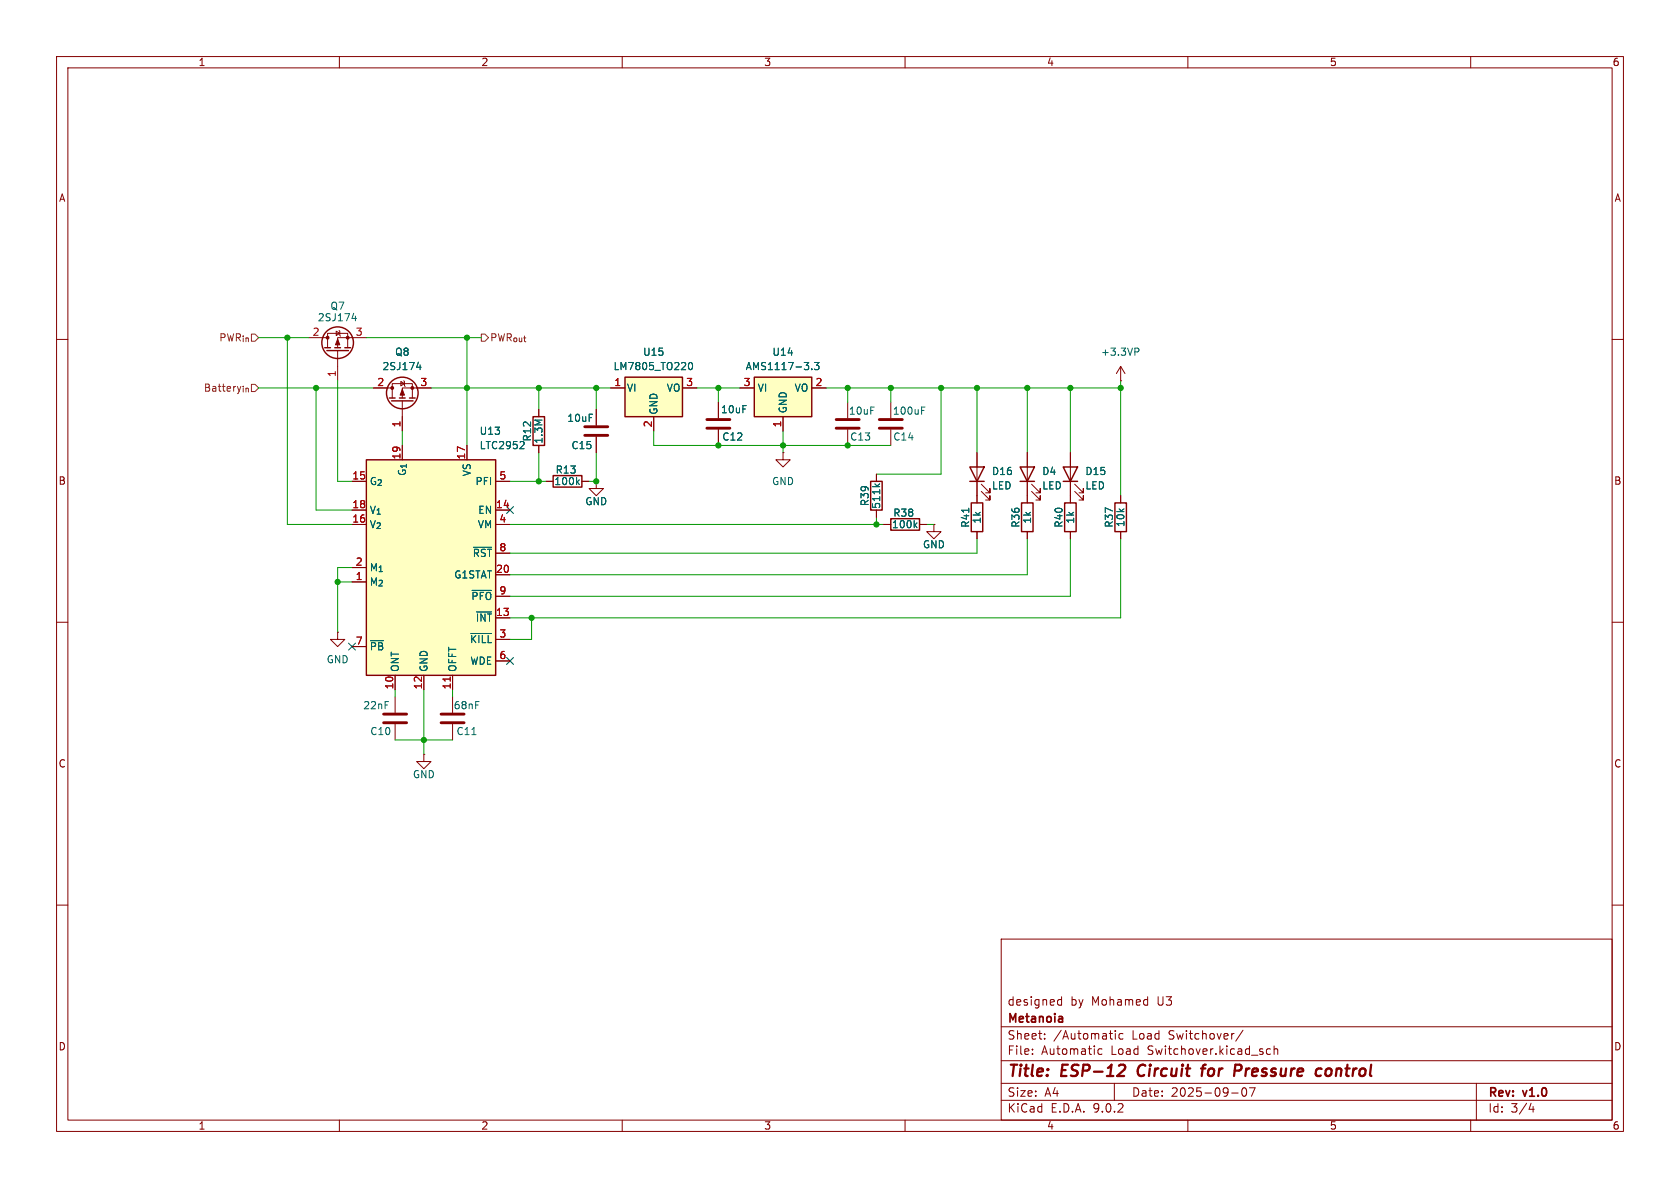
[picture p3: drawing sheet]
<svg xmlns="http://www.w3.org/2000/svg" width="297mm" height="210mm" viewBox="0 0 297 210" stroke-linecap="round" stroke-linejoin="round" font-family="sans-serif">
<g fill="none" stroke="#840000" stroke-width=".18">
<path d="M10 10h277v190h-277zM12 12h273v186h-273zM60 10v2M110 10v2M160 10v2M210 10v2M260 10v2M10 60h2M95.2 72.4v1.3M95.2 78.7v1.3M105.4 72.4v2.8M105.4 77.2v2.8"/>
<path d="M285 60h2M96.5 85.1h1.3M102.9 85.1h1.2M10 110h2M285 110h2M10 160h2M177 166h108v32h-108zM187 177.6l.2 .1 .5-.1M187.7 176.2v1.5M187.7 176.8l-.5-.1-.2 .1M285 160h2M60 198v2"/>
<path d="M110 198v2M160 198v2M177 194.5h108M177 191.5h108M177 187.5h108M177 181.5h108M182.5 186.3v.1M182.5 185.5v.1M184.7 183.6v.1M184.7 182.8v.1M194.8 185.5l-.4-.1-.3 .3v.4l.1 .2h.6M197 191.5v3"/>
<path d="M197.2 182.2v.1M197.2 182.7v1M198.5 182.8l-.4-.1-.3 .3v.4l.2 .2h.5M210 198v2M217.7 193.2h1.2M219.7 192.4l.2-.1a.81 .81 0 0 1 .6 .6 .81 .81 0 0 1-.3 .8l-.2 .1a.81 .81 0 0 1-.3-1.4zM219.7 182.1l-1.2 2M220.9 192.3h1l-.7 1.5M224.6 185.5l-.4-.1-.3 .3v.4l.1 .2h.6M225.2 185.5l.3-.1 .3 .1 .1 .9M225.2 184.9v1.5M260 198v2"/>
<path d="M261 191.5v6.5M270.7 195l-.4 1.1h.9M271 195.6v1"/>
</g>
<path d="M198.1 188.2h.5a.45 .45 0 0 1 .3 .6l-.1 .3-1.3 1.1h1.2M201.4 188.5a1.27 1.27 0 0 0 0 1.6M212.3 188.9h.8M213.2 188.2l-.4 .1-.1 .2-.3 1.7M218.4 188.2l.9 .1a.58 .58 0 0 1-.3 1M233.5 188.9l.1 .1M235.3 189a.59 .59 0 0 0-.9 .3v.7a.53 .53 0 0 0 .8 0" fill="none" stroke="#840000" stroke-width=".4"/>
<path d="M187.6 179.7l.2 .2v.8M187.8 180.6l-.1 .1M187.8 180l-.1 .1" fill="none" stroke="#840000" stroke-width=".3"/>
<path d="M94.2 73.7h2.1v5h-2.1zM97.8 84.1h5.1v2h-5.1z" fill="none" stroke="#840000" stroke-width=".25"/>
<path d="M103.4 77h4M103.4 75.4h4" fill="none" stroke="#840000" stroke-width=".51"/>
<path d="M102.1 85.2l.3 .5M102.4 84.8l-.5 .5" fill="none" stroke="#006464" stroke-width=".18"/>
<path d="M133.3 66.7h10.2v7h-10.2z" fill="#ffffc2"/>
<g fill="none" stroke="#840000" stroke-width=".25">
<path d="M68.8 70.4h1M69.2 70.9h3.8M70.6 70.4h1M72.4 70.4h1M133.3 66.7h10.2v7h-10.2z"/>
<circle cx="71.1" cy="69.5" r="2.79"/>
</g>
<g fill="none" stroke="#840000" stroke-width=".18">
<path d="M66 68.6h3.3M69.3 70.4v-2.6h3.6v2.6M70.9 67.4l.6 .4-.6 .4zM71.1 70.9v5.3M71.4 67.3l.1 .1v.8l.1 .1M76.2 68.6h-5.1v1.8M127 71.1v2.8M127 75.9v2.8M130.8 68.6h2.5M138.4 73.7v2.5M143.5 68.6h2.5M138.4 80v1.3h1.3l-1.3 1.3-1.2-1.3h1.2"/>
<path d="M138.4 80h.1"/>
</g>
<path d="M73.7 64.9h.7M74.3 64.5v.8M143.5 65.2v.1M144 64.1h.8l-.4 .5 .3 .1v.5l-.2 .1-.5-.1" fill="none" stroke="#006464" stroke-width=".18"/>
<path d="M125 75.7h4M125 74.2h4" fill="none" stroke="#840000" stroke-width=".51"/>
<g fill="#840000" stroke="#840000" stroke-width=".18">
<path d="M71.1 68.8l.4 1.1h-.8z"/>
<circle cx="69.3" cy="68.6" r=".25"/>
<circle cx="72.9" cy="68.6" r=".25"/>
</g>
<path d="M110.5 66.7h10.1v7h-10.1z" fill="#ffffc2"/>
<g fill="none" stroke="#840000" stroke-width=".25">
<path d="M57.4 61.5h1M57.8 62h3.8M59.2 61.5h1M61 61.5h1M110.5 66.7h10.1v7h-10.1zM153.9 85.1h2.1v5.1h-2.1zM157.5 91.7h5.1v2h-5.1zM171.4 82.6h2.6l-1.3 2.5zM171.4 85.1h2.6M171.7 88.9h2v5.1h-2zM180.3 82.6h2.6l-1.3 2.5zM180.3 85.1h2.6"/>
<path d="M180.6 88.9h2v5.1h-2zM188 82.6h2.5l-1.3 2.5zM188 85.1h2.5M188.2 88.9h2v5.1h-2zM197.1 88.9h2v5.1h-2z"/>
<circle cx="59.7" cy="60.6" r="2.79"/>
</g>
<g fill="none" stroke="#840000" stroke-width=".18">
<path d="M54.6 59.7h3.3M59.4 58.5l.7 .4-.7 .4zM59.9 58.4l.2 .1v.8l.1 .1M64.8 59.7h-5.1v1.8M57.9 61.5v-2.6h3.6v2.6M59.7 62v5.3M107.9 68.6h2.6M115.6 73.7v2.5M120.6 68.6h2.6M149.9 71.1v2.8M149.9 75.9v2.8M157.5 71.1v2.8"/>
<path d="M157.5 75.9v2.8M198.1 67.3h.1M198.1 64.8l-.7 1.2M198.1 64.8l.8 1.2M198.1 64.8v2.5M105.4 85.1v1.3h1.3l-1.3 1.2-1.3-1.2h1.3M105.4 85.1h.1M154.9 83.8v1.3M154.9 90.2v1.2M156.2 92.7h1.3M162.6 92.7h1.2M165.1 92.7v1.3h1.3l-1.3 1.3-1.3-1.3h1.3"/>
<path d="M165.1 92.7h.1M172.7 80v8.9M172.7 94v1.3M173.5 86.9l1.5 1.5v-.8v.8h-.8M173.5 85.6l1.5 1.5v-.7v.7h-.8M181.6 80v8.9M181.6 94v1.3M182.4 86.9l1.5 1.5v-.8v.8h-.8M182.4 85.6l1.5 1.5v-.7v.7h-.8M189.2 80v8.9M189.2 94v1.3M190 86.9l1.5 1.5v-.8v.8h-.7"/>
<path d="M190 85.6l1.5 1.5v-.7v.7h-.7M198.1 87.6v1.3M198.1 94v1.3M59.7 111.8v1.2h1.3l-1.3 1.3-1.3-1.3h1.3M59.7 111.8h.1M74.9 133.4v1.2h1.3l-1.3 1.3-1.2-1.3h1.2M74.9 133.4h.1"/>
</g>
<path d="M62.2 56.3h.8M62.8 55.9v.8M121.9 64.1h.1a.68 .68 0 0 1 .5 .6 .68 .68 0 0 1-.5 .6 .84 .84 0 0 1-.1-1.2zM162.9 72.6h.5M162.9 72h.6M200.6 61.5h.5l.3 .3-.2 .3-.6 .1M154.7 85.5l.5 .5M155.5 85.5l-.5 .4M161.7 92.8l.4 .5M162.1 92.4l-.5 .5M171.3 89.8v.8" fill="none" stroke="#006464" stroke-width=".18"/>
<g fill="#840000" stroke="#840000" stroke-width=".18">
<path d="M59.7 59.9l.4 1.1h-.8z"/>
<circle cx="57.9" cy="59.7" r=".25"/>
<circle cx="61.5" cy="59.7" r=".25"/>
</g>
<path d="M147.8 75.7h4.1M147.8 74.2h4.1M155.4 75.7h4.1M155.4 74.2h4.1" fill="none" stroke="#840000" stroke-width=".51"/>
<path d="M64.8 81.3h22.8v38.1h-22.8z" fill="#ffffc2"/>
<path d="M64.8 81.3h22.8v38.1h-22.8z" fill="none" stroke="#840000" stroke-width=".25"/>
<g fill="none" stroke="#840000" stroke-width=".18">
<path d="M66 68.6h2.6M71.1 73.7v2.5M71.1 78.7v2.6M73.7 68.6h2.5M82.5 78.7v2.6M95.2 72.4v1.3M95.2 78.7v1.3M105.4 72.4v2.8M105.4 77.2v2.8M107.9 68.6h2.6M115.6 73.7v2.5M120.6 68.6h2.6"/>
<path d="M127 71.1v2.8M127 75.9v2.8M130.8 68.6h2.5M138.4 73.7v2.5M143.5 68.6h2.5M62.2 85.1h2.6M62.2 90.2h2.6M62.2 92.7h2.6M87.6 85.1h2.6M87.6 90.2h2.6M87.6 92.7h2.6M87.6 97.8h2.6"/>
<path d="M96.5 85.1h1.3M102.9 85.1h1.2M105.4 85.1h.1M154.9 83.8v1.3M154.9 90.2v1.2M156.2 92.7h1.3M162.6 92.7h1.2M165.1 92.7h.1M172.7 80v2.6M172.7 85.1v3.8M172.7 94v1.3M181.6 80v2.6"/>
<path d="M181.6 85.1v3.8M181.6 94v1.3M189.2 80v2.6M189.2 85.1v3.8M189.2 94v1.3M198.1 87.6v1.3M198.1 94v1.3M62.2 100.3h2.6M62.2 102.9h2.6M62.2 114.3h2.6M69.8 119.4v2.5M74.9 119.4v2.5"/>
<path d="M80 119.4v2.5M87.6 101.6h2.6M87.6 105.4h2.6M87.6 109.2h2.6M87.6 113h2.6M87.6 116.8h2.6M69.8 123.2v2.8M69.8 128v2.8M80 123.2v2.8M80 128v2.8"/>
</g>
<g fill="none" stroke="#006464" stroke-width=".18">
<path d="M73.7 64.9h.7M74.3 64.5v.8M92.6 78.6l-.7 .7h.8M121.9 64.1h.1a.68 .68 0 0 1 .5 .6 .68 .68 0 0 1-.5 .6 .84 .84 0 0 1-.1-1.2zM143.5 65.2v.1M144 64.1h.8l-.4 .5 .3 .1v.5l-.2 .1-.5-.1M83.7 96.7h3.2M102.1 85.2l.3 .5M102.4 84.8l-.5 .5M154.7 85.5l.5 .5M155.5 85.5l-.5 .4M161.7 92.8l.4 .5"/>
<path d="M162.1 92.4l-.5 .5M171.3 89.8v.8M65.5 113.3h2.3M83.2 112h3.7M83.5 104.4h3.4M84.2 108.2h2.7M83.4 129.9h.8"/>
</g>
<path d="M79.6 119.7v.7" fill="none" stroke="#a90000" stroke-width=".18"/>
<path d="M67.8 127.8h4.1M67.8 126.2h4.1M78 127.8h4M78 126.2h4" fill="none" stroke="#840000" stroke-width=".51"/>
<path d="M85.1 59.1h.6l.7 .6-.7 .6h-.6zM44.4 67.9h.7l.6 .7-.6 .6h-.7z" fill="none" stroke="#725600" stroke-width=".18"/>
<g fill="none" stroke="#009600" stroke-width=".18">
<path d="M45.7 59.7h8.9M50.8 59.7v33h11.4M64.8 59.7h20.3M82.5 59.7v19M45.7 68.6h20.3M55.9 68.6v21.6h6.3M59.7 67.3v17.8h2.5M71.1 76.2v2.5M76.2 68.6h31.7M95.2 68.6v3.8M105.4 68.6v3.8M115.6 76.2v2.5h41.9"/>
<path d="M123.2 68.6h7.6M127 68.6v2.5M138.4 76.2v3.8M146 68.6h52.1M149.9 68.6v2.5M157.5 68.6v2.5M166.4 68.6v15.2h-11.5M172.7 68.6v11.4M181.6 68.6v11.4M189.2 68.6v11.4M198.1 67.3v20.3M90.2 85.1h6.3"/>
<path d="M90.2 92.7h66M95.2 80v5.1M105.4 80v5.1h-1.3M154.9 91.4v1.3M163.8 92.7h1.3M172.7 95.3v2.5h-82.5M181.6 95.3v6.3h-91.4M189.2 95.3v10.1h-99M198.1 95.3v13.9h-107.9M59.7 102.9h2.5M62.2 100.3h-2.5v11.5M94 109.2v3.8h-3.8"/>
<path d="M69.8 121.9v1.3M69.8 130.8h10.2M74.9 121.9v11.5M80 121.9v1.3"/>
</g>
<path d="M89.6 89.6l1.2 1.2M90.8 89.6l-1.2 1.2M61.6 113.7l1.2 1.2M62.8 113.7l-1.2 1.2M89.6 116.2l1.2 1.2M90.8 116.2l-1.2 1.2" fill="none" stroke="#000084" stroke-width=".18"/>
<g fill="#009600" stroke="#009600" stroke-width=".18">
<circle cx="105.4" cy="85.1" r=".46"/>
<circle cx="95.2" cy="85.1" r=".46"/>
<circle cx="127" cy="68.6" r=".46"/>
<circle cx="127" cy="78.7" r=".46"/>
<circle cx="105.4" cy="68.6" r=".46"/>
<circle cx="95.2" cy="68.6" r=".46"/>
<circle cx="138.4" cy="78.7" r=".46"/>
<circle cx="82.5" cy="68.6" r=".46"/>
<circle cx="50.8" cy="59.7" r=".46"/>
<circle cx="82.5" cy="59.7" r=".46"/>
<circle cx="55.9" cy="68.6" r=".46"/>
<circle cx="149.9" cy="78.7" r=".46"/>
<circle cx="149.9" cy="68.6" r=".46"/>
<circle cx="172.7" cy="68.6" r=".46"/>
<circle cx="166.4" cy="68.6" r=".46"/>
<circle cx="154.9" cy="92.7" r=".46"/>
<circle cx="181.6" cy="68.6" r=".46"/>
<circle cx="157.5" cy="68.6" r=".46"/>
<circle cx="189.2" cy="68.6" r=".46"/>
<circle cx="198.1" cy="68.6" r=".46"/>
<circle cx="59.7" cy="102.9" r=".46"/>
<circle cx="94" cy="109.2" r=".46"/>
<circle cx="74.9" cy="130.8" r=".46"/>
</g>
<g font-size="2.8" fill="#840000">
<text x="178" y="190.9">Title:</text>
<text x="187.7" y="190.9">ESP-12</text>
<text x="202" y="190.9">Circuit</text>
<text x="214.1" y="190.9">for</text>
<text x="220.6" y="190.9">Pressure</text>
<text x="235.9" y="190.9">control</text>
</g>
<g font-size="2.1" fill="#840000">
<text x="178" y="178">designed</text>
<text x="189.2" y="178">by</text>
<text x="193" y="178">Mohamed</text>
<text x="204.8" y="178">U3</text>
<text x="178" y="184">Sheet:</text>
<text x="178" y="181.2">Metanoia</text>
<text x="186.2" y="184">/Automatic</text>
<text x="200.2" y="184">Load</text>
<text x="206.8" y="184">Switchover/</text>
<text x="178" y="186.7">File:</text>
<text x="184.1" y="186.7">Automatic</text>
<text x="196.5" y="186.7">Load</text>
<text x="203" y="186.7">Switchover.kicad_sch</text>
<text x="178" y="196.9">KiCad</text>
<text x="178" y="194.1">Size:</text>
<text x="184.7" y="194.1">A4</text>
<text x="185.7" y="196.9">E.D.A.</text>
<text x="193.3" y="196.9">9.0.2</text>
<text x="200" y="194.1">Date:</text>
<text x="207" y="194.1">2025-09-07</text>
<text x="263" y="194.3">Rev:</text>
<text x="263" y="196.9">Id:</text>
<text x="267.1" y="196.9">3/4</text>
<text x="269.4" y="194.3">v1.0</text>
</g>
<g font-size="1.8" fill="#840000">
<text x="35" y="11.9">1</text>
<text x="85" y="11.9">2</text>
<text x="135" y="11.9">3</text>
<text x="185" y="11.9">4</text>
<text x="235" y="11.9">5</text>
<text x="285" y="11.9">6</text>
<text x="10.3" y="35.9">A</text>
<text x="285.3" y="35.9">A</text>
<text x="10.3" y="85.9">B</text>
<text x="285.3" y="85.9">B</text>
<text x="10.3" y="135.9">C</text>
<text x="285.3" y="135.9">C</text>
<text x="10.3" y="185.9">D</text>
<text x="285.3" y="185.9">D</text>
<text x="35" y="199.9">1</text>
<text x="85" y="199.9">2</text>
<text x="135" y="199.9">3</text>
<text x="185" y="199.9">4</text>
<text x="235" y="199.9">5</text>
<text x="285" y="199.9">6</text>
</g>
<g font-size="1.8" fill="#a90000">
<text x="55.2" y="59.4">2</text>
<text x="62.8" y="59.4">3</text>
<text x="59.4" y="66.7" transform="rotate(-90 59.4 66.7)">1</text>
<text x="66.6" y="68.3">2</text>
<text x="74.2" y="68.3">3</text>
<text x="108.5" y="68.3">1</text>
<text x="121.2" y="68.3">3</text>
<text x="131.4" y="68.3">3</text>
<text x="144.1" y="68.3">2</text>
<text x="70.9" y="75.6" transform="rotate(-90 70.9 75.6)">1</text>
<text x="115.3" y="75.6" transform="rotate(-90 115.3 75.6)">2</text>
<text x="138.2" y="75.6" transform="rotate(-90 138.2 75.6)">1</text>
<text x="70.9" y="81.3" transform="rotate(-90 70.9 81.3)">19</text>
<text x="82.3" y="81.3" transform="rotate(-90 82.3 81.3)">17</text>
<text x="62.2" y="84.8">15</text>
<text x="62.2" y="89.9">18</text>
<text x="87.6" y="89.9">14</text>
<text x="88.2" y="84.8">5</text>
<text x="62.2" y="92.5">16</text>
<text x="88.2" y="92.5">4</text>
<text x="62.8" y="100.1">2</text>
<text x="87.6" y="101.3">20</text>
<text x="88.2" y="97.5">8</text>
<text x="62.8" y="102.6">1</text>
<text x="88.2" y="105.2">9</text>
<text x="87.6" y="109">13</text>
<text x="88.2" y="112.8">3</text>
<text x="62.8" y="114">7</text>
<text x="88.2" y="116.6">6</text>
<text x="69.6" y="122" transform="rotate(-90 69.6 122)">10</text>
<text x="74.7" y="122" transform="rotate(-90 74.7 122)">12</text>
<text x="79.8" y="122" transform="rotate(-90 79.8 122)">11</text>
</g>
<g font-size="1.8" fill="#006464">
<text x="56.1" y="57">2SJ174</text>
<text x="58.3" y="55">Q7</text>
<text x="67.5" y="65.6">2SJ174</text>
<text x="69.7" y="63.1">Q8</text>
<text x="108.4" y="65.6">LM7805_TO220</text>
<text x="113.6" y="63.1">U15</text>
<text x="131.7" y="65.6">AMS1117-3.3</text>
<text x="136.5" y="63.1">U14</text>
<text x="194.5" y="63.1">+3.3VP</text>
<text x="110.7" y="69.4">VI</text>
<text x="117.8" y="69.4">VO</text>
<text x="133.9" y="69.4">VI</text>
<text x="140.4" y="69.4">VO</text>
<text x="84.7" y="77.1">U13</text>
<text x="100.2" y="74.8">10uF</text>
<text x="116.4" y="73.4" transform="rotate(-90 116.4 73.4)">GND</text>
<text x="127.4" y="73.3">10uF</text>
<text x="139.3" y="73.2" transform="rotate(-90 139.3 73.2)">GND</text>
<text x="150" y="73.5">10uF</text>
<text x="157.7" y="73.5">100uF</text>
<text x="84.7" y="79.6">LTC2952</text>
<text x="94.1" y="78.1" transform="rotate(-90 94.1 78.1)">R12</text>
<text x="96.1" y="78.5" transform="rotate(-90 96.1 78.5)">1.3M</text>
<text x="98.1" y="83.9">R13</text>
<text x="100.9" y="79.6">C15</text>
<text x="127.6" y="78.1">C12</text>
<text x="150.2" y="78.1">C13</text>
<text x="157.8" y="78.1">C14</text>
<text x="65.3" y="86">G_{2}</text>
<text x="72" y="84.3" transform="rotate(-90 72 84.3)">G_{1}</text>
<text x="83.4" y="84.3" transform="rotate(-90 83.4 84.3)">VS</text>
<text x="84" y="86">PFI</text>
<text x="97.9" y="86">100k</text>
<text x="103.4" y="89.5">GND</text>
<text x="136.4" y="86">GND</text>
<text x="153.8" y="89.6" transform="rotate(-90 153.8 89.6)">R39</text>
<text x="175.3" y="86.7">LED</text>
<text x="175.3" y="84.2">D16</text>
<text x="184.2" y="84.2">D4</text>
<text x="184.2" y="86.7">LED</text>
<text x="191.8" y="86.7">LED</text>
<text x="191.8" y="84.2">D15</text>
<text x="65.3" y="91">V_{1}</text>
<text x="65.3" y="93.6">V_{2}</text>
<text x="84.4" y="93.6">VM</text>
<text x="84.4" y="91">EN</text>
<text x="155.8" y="90.1" transform="rotate(-90 155.8 90.1)">511k</text>
<text x="157.6" y="93.6">100k</text>
<text x="157.8" y="91.5">R38</text>
<text x="171.6" y="93.4" transform="rotate(-90 171.6 93.4)">R41</text>
<text x="173.6" y="92.7" transform="rotate(-90 173.6 92.7)">1k</text>
<text x="180.4" y="93.4" transform="rotate(-90 180.4 93.4)">R36</text>
<text x="182.5" y="92.7" transform="rotate(-90 182.5 92.7)">1k</text>
<text x="188.1" y="93.4" transform="rotate(-90 188.1 93.4)">R40</text>
<text x="190.1" y="92.7" transform="rotate(-90 190.1 92.7)">1k</text>
<text x="197" y="93.4" transform="rotate(-90 197 93.4)">R37</text>
<text x="199" y="93.3" transform="rotate(-90 199 93.3)">10k</text>
<text x="65.3" y="101.2">M_{1}</text>
<text x="83.5" y="98.7">~{RST}</text>
<text x="163.1" y="97.1">GND</text>
<text x="65.3" y="103.7">M_{2}</text>
<text x="80.2" y="102.5">G1STAT</text>
<text x="83.2" y="106.3">~{PFO}</text>
<text x="83" y="113.9">~{KILL}</text>
<text x="84" y="110.1">~{INT}</text>
<text x="57.7" y="117.4">GND</text>
<text x="65.3" y="115.2">~{PB}</text>
<text x="70.7" y="118.9" transform="rotate(-90 70.7 118.9)">ONT</text>
<text x="75.8" y="118.9" transform="rotate(-90 75.8 118.9)">GND</text>
<text x="80.9" y="118.9" transform="rotate(-90 80.9 118.9)">OFFT</text>
<text x="83" y="117.7">WDE</text>
<text x="64.1" y="125.6">22nF</text>
<text x="80.1" y="125.6">68nF</text>
<text x="65.4" y="130.1">C10</text>
<text x="80.6" y="130.1">C11</text>
<text x="72.9" y="137.8">GND</text>
</g>
<g font-size="1.8" fill="#725600">
<text x="38.6" y="60.6">PWR_{in}</text>
<text x="86.6" y="60.6">PWR_{out}</text>
<text x="35.9" y="69.4">Battery_{in}</text>
</g>
</svg>
